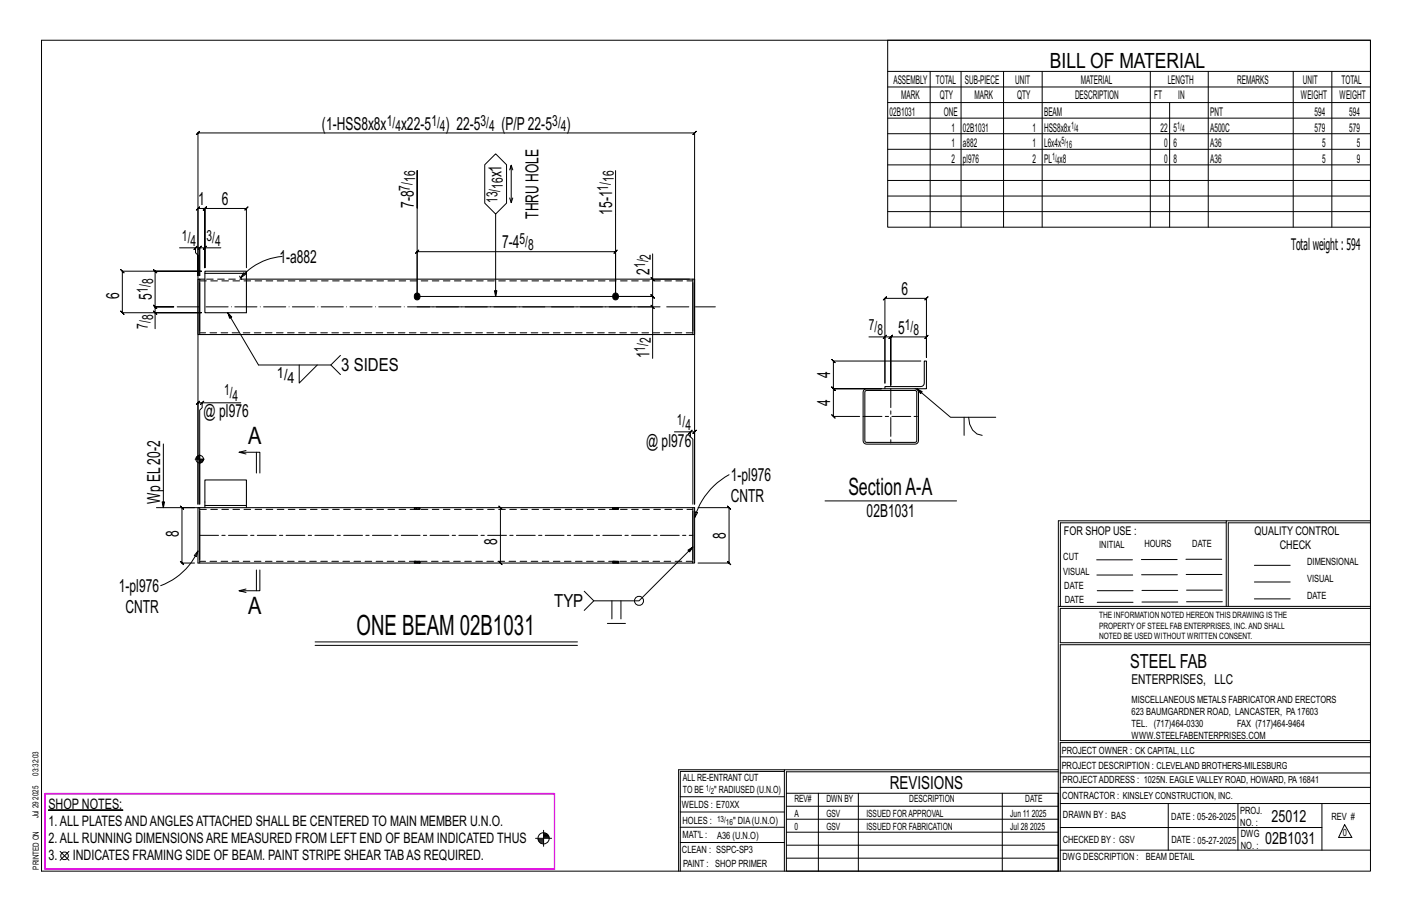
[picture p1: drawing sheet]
<svg xmlns="http://www.w3.org/2000/svg" width="432mm" height="279mm" viewBox="0 0 432 279" stroke-linecap="round" stroke-linejoin="round" font-family="sans-serif">
<path d="M127 89.8a.96 .96 0 0 1 1.4 .8 .96 .96 0 0 1-1.4 .8l-.3-.6zM187.6 89.8a.96 .96 0 0 1 1.5 .8 .96 .96 0 0 1-1.5 .8l-.2-.6zM14.8 247.6h22.8v.1h-22.8z" fill="#000" stroke="#000" stroke-width=".31"/>
<g fill="none" stroke="#000" stroke-width=".31">
<path d="M12.7 12.3h406.4v254h-406.4zM271.5 12.3h147.6v57.2h-147.6zM271.5 21.8h147.6M271.5 26.6h147.6M271.5 31.4h147.6M271.5 36.1h147.6M284.5 21.8v47.7M293.9 21.8v47.7M306.9 21.8v47.7M318.7 21.8v47.7M351.8 21.8v47.7M357.7 31.4v38.1"/>
<path d="M369.5 21.8v47.7M395.5 21.8v47.7M407.3 21.8v47.7M148.2 50.4l3.4-3.4 3.3 3.4v11.7l-3.3 3.3-3.4-3.3zM155.9 51.9l.4-1.4v11.4M156.3 50.5l.5 1.4M188.2 52.2v38.4M271.5 40.9h147.6M271.5 45.6h147.6M271.5 50.4h147.6M271.5 55.2h147.6M271.5 59.9h147.6"/>
<path d="M54.9 75.8h4.9v1.5l.7 .7v6.3v-20.6l-.5 .5 1-1-.5 .5h2.2l-.5 .5 1-1-.5 .5v18.1v-18.1l-.5 .5 1-1-.5 .5h12.7l-.5 .5 1-1-.5 .5v18.1M59.8 75.8h1.3l-.5 .5 1-1-.5 .5v8.5v-8.5l-.5 .5 1-1-.5 .5h1.6M60.3 75.3l-1 1zM62.7 75.8l.5-.5-1 1zM67.5 75.8h-4.8v6M86.3 78.4a18.7 18.7 0 0 0-12.7 6.5M127.6 63.6v-11.4v38.4M151.6 65.4v25.2l-.4-1.7h.7l-.3 1.7M155.9 60.5l.4 1.4 .5-1.4M199.6 77.6v7.7h11.2M271.5 64.7h147.6M46.9 95.1l1 1z"/>
<path d="M47.4 95.6v-1.8l.5 .5-1-1 .5 .5h5.7h-5.7l.5 .5-1-1 .5 .5v-10.9l.5 .5-1-1 .5 .5h14.2h-24.2l-.5-.5 1 1-.5-.5v12.7l-.5-.5 1 1-.5-.5h24.2h-14.2v4.9M69.7 95.6l.5 1.7 .7-.4-1.2-1.3 9.4 16h22.1l2.9-3M73.3 84.4l.3 .5M73.6 84.9l.3 .5M74.5 83.4l.6 .5-1.5 1zM127.6 93.8h72v15.8M127.6 90.6h72l-.5-.5 1 1-.5-.5v3.2M127.6 90.6v-13.7l-.5 .5 1-1-.5 .5h60.6l-.5 .5 1-1-.5 .5v13.7M199.1 93.3l1 1zM199.1 84.8l1 1zM199.6 85.3v5.3l-.5-.5 1 1-.5-.5h-11.4M91.5 111.6v5.5l5.5-5.5"/>
<path d="M101.2 111.6l2.9 2.9M265.7 103h4.9v14.1v-25.9l-.5 .5 1-1-.5 .5h12.7l-.5 .5 1-1-.5 .5v18.1v-6.3l.5-.5-1 1 .5-.5h-10.9l.5-.5-1 1 .5-.5v14.8v-14.8l.5-.5-1 1 .5-.5h-1.8M271.1 102.5l-1 1zM280.4 118.9l1.1 1.4 .5-.6-1.6-.8 10.3 8.7h13.8M281.6 110.4h-26.7l-.5-.5 1 1-.5-.5v8.4l-.5-.5 1 1-.5-.5h14.7h-14.7l-.5-.5 1 1-.5-.5v8.5l-.5-.5 1 1-.5-.5h8M50 135.7v19.5l-.4-1.8h.7l-.3 1.8M60 139.9v.5M60.2 139.6v.8M60.4 139.4v1M60.6 139.3v1.1M60.9 139.2v1.2M61.8 123.1l.5-.5-1 1z"/>
<path d="M61.8 123.1h-1.3l.5-.5-1 1 .5-.5v31v-113.5l-.5 .5 1-1-.5 .5h151.9l-.5 .5 1-1-.5 .5v113.5v-22.1l.5-.5-1 1 .5-.5h-1.3M73.6 123.1h-11.8v1.5l-.7 .8v28.7v-15.1M75.2 138.8l-2.1-.5h6.4v6.3M75.2 137.7l-2.1 .6M78.4 138.3v6.3M206.2 132h4.9v1.5l.8 .8v19.8M211.6 131.5l-1 1zM294.8 127.6v5.5M296.2 127.6a5 5 0 0 0 4.2 5.5M47.8 155.2h13.3M59.5 155.2h-3.8l-.5-.5 1 1-.5-.5v16.9l-.5-.5 1 1-.5-.5h3.8M59.7 140.4h2.8"/>
<path d="M61.3 140.4v1.1M61.5 140.4v1.1M61.7 140.4v.9M61.9 140.4v.8M62.1 140.4v.5M153 155.2l-.5-.5 1 1-.5-.5v16.9M212.6 156.5l.7 .2-.9 1.5zM213.5 155.2h9.5l-.5-.5 1 1-.5-.5v16.9l-.5-.5 1 1-.5-.5h-9.5M223 145.1a22 22 0 0 0-10.6 13.1M252.3 153.1h40.2M375 159.8h-50.7v25.6M375 159.2h-51.3l-.1 107.1"/>
<path d="M419.1 159.2h-44.1v26.2M419.1 159.8h-43.5v25.6M60.5 168.4l-.4 1.8-.7-.4zM60.5 168.4a20.3 20.3 0 0 1-11.4 10.6M78.4 174.2v6.4M79.5 174.2v6.4h-6.4l2.1 .5M152.5 171.6l1 1zM211.9 167.2l-1.5 1 .5 .5 1-1.5-16.5 16.5h-13.8l-2.9-3M335.4 171.1h10.9M335.4 175.8h11M349 171h11M349.1 175.7h11"/>
<path d="M362.7 171h10.9M362.7 175.6h11M383.6 172.8h11M383.6 177.9h11M75.2 180.1l-2.1 .5M96.4 196.2h80.2M96.4 197.3h80.2M181.6 183.7l-2.9 2.9M185.7 190.6h5.6M187.1 183.7v5.5M189.9 183.7v5.5M323.7 185.4h95.4"/>
<path d="M335.5 184.1h11M335.5 180.6h11M349.2 184h11M349.2 180.5h11M362.9 180.4h10.9M362.9 184h10.9M383.6 183.1h11M419.1 186h-94.9v10.5h94.9M419.1 197.1h-94.9v29.3h94.9v.6h-94.9v39.3M239.9 235.8h-31.9v30.5M239.9 235.3h-32.4v31M323.6 235.3h-83.7v31"/>
<path d="M323.6 235.9h-83.1v6.6M324.2 236.3h94.9M324.2 231.4h94.9M163.8 256.3h4.9M164.5 256.6h1.7M164.6 256.8h1.6M164.7 257.1h1.5M165 257.4h1.2M165.3 257.7h.9M166.2 256h1.7M166.2 253.8v4.9M166.2 254.8h1"/>
<path d="M166.2 255.1h1.3M166.2 255.4h1.5M166.2 255.7h1.7M208 252.9h31.9M208 257.5h31.9M208 243.6h31.9M208 248.2h31.9M240.5 242.5h83.1v23.8h-83.1zM240.5 258.4h83.1M240.5 254.4h83.1M240.5 250.4h83.1M240.5 246.5h83.1"/>
<path d="M250.3 242.5v23.8M262.5 242.5v23.8M306.5 242.5v23.8M324.2 253h80.1M324.2 245.6h94.9M324.2 259.9h94.9M324.2 240.7h94.9M357.3 245.6v14.3M378.6 245.6v14.3M404.3 245.6v14.3M411.2 252.1l2.2 3.9h-4zM18.4 260.3l2.7 2.7"/>
<path d="M21.1 260.3l-2.7 2.7M240.5 262.3h83.1"/>
<circle cx="61.1" cy="140.4" r="1.16"/>
<circle cx="195.4" cy="183.7" r="1.38"/>
<circle cx="166.2" cy="256.3" r="1.71"/>
<circle cx="19.7" cy="261.6" r="1.17"/>
</g>
<path d="M13.8 242.6h155.8v23.1h-155.8z" fill="none" stroke="#f0f" stroke-width=".5"/>
<g fill="none" stroke="#000" stroke-width=".32">
<path d="M61.1 85.3v17h-.6v-17h2.2M61.1 86.4v14.8M62.7 82.9h12.7v.7h-12.7zM62.7 83.6v12h12.7v-12M75.4 85.3h137v17h-.5M211.9 85.3v17h-150.8M211.9 86.4v14.8M264.3 119.1l.7-.3h14.8a1.06 1.06 0 0 1 1.1 1.1v14.8a1.06 1.06 0 0 1-1.1 1.1h-14.8a1.06 1.06 0 0 1-1.1-1.1v-14.8zM264.6 119.5l.4-.1 15.2 .1 .1 .4-.1 15.2-.4 .1-15.2-.1-.1-.4zM270.6 118.8v-.6h11a1.06 1.06 0 0 0 1.1-1.1v-6.7h.6v8.4h-3.5M61.1 155.2v16.9M62.7 155.2v-.7h12.7v.7"/>
<path d="M62.7 154.5v-7.8h12.7v7.8M211.9 155.2v16.9h-151.4v-16.9h151.9v16.9h-.5M211.9 156.2v14.9"/>
</g>
<g fill="none" stroke="#000" stroke-width=".31" stroke-dasharray="2 1.4">
<path d="M61.1 85.9h150.8M75.4 85.3h-12.7M211.9 101.7h-150.8M61.1 155.7h150.8M126.7 155.2l.1 .5zM126.8 155.2h.2M127.2 155.2h-.2v.5h-.2M127.2 155.7h.4v-.5h-.4v.5h-.2M127.6 155.2h.3v.5h-.3M127.9 155.2h.3v.5h-.3M128.2 155.2h.2v.5h-.2M128.4 155.2v.5"/>
<path d="M187.4 155.2l.1 .5zM187.5 155.2h.1M187.9 155.2h-.3v.5h-.1M187.9 155.7h.3v-.5h-.3v.5h-.3M188.2 155.2h.4v.5h-.4M188.6 155.2h.3v.5h-.3M188.9 155.2h.1v.5h-.1M189 155.2v.5M126.8 172.1v-.5M127 172.1h-.2v-.5h.2M127.2 172.1h-.2v-.5h.2M127.6 172.1h-.4v-.5h.4"/>
<path d="M127.9 172.1h.3v-.5h.2M127.9 171.6h-.3v.5h.3v-.5h.3M128.4 171.6v.5zM128.4 172.1h-.2M187.5 172.1v-.5M187.6 172.1h-.1v-.5h.1M187.9 172.1h-.3v-.5h.3M188.2 172.1h-.3v-.5h.3M188.6 172.1h.3v-.5h.1M188.6 171.6h-.4v.5h.4v-.5h.3M189 171.6l.1 .5zM189 172.1h-.1"/>
<path d="M211.9 171.6h-150.8"/>
</g>
<path d="M54.2 93.8h164.6" fill="none" stroke="#000" stroke-width=".31" stroke-dasharray="6.8 1 0 1"/>
<path d="M272.4 118.8v17M263.9 127.3h17M61.1 163.7h150.8" fill="none" stroke="#000" stroke-width=".31" stroke-dasharray="5.8 1 1 1"/>
<text font-size="8.6" x="109.1" y="194.3">ONE BEAM 02B1031</text>
<g font-size="7.3">
<text x="75.9" y="135.8">A</text>
<text x="259.4" y="151.4">SectionA-A</text>
<text x="75.9" y="187.8">A</text>
</g>
<text font-size="6.4" x="321.1" y="20.7">BILL OF MATERIAL</text>
<text font-size="5.9" x="345.6" y="204.1">STEEL FAB</text>
<g font-size="5.5">
<text x="98.5" y="39.6">(1-HSS8x8x</text>
<text x="122.7" y="39.6">x22-5</text>
<text x="136.3" y="39.6">) 22-5</text>
<text x="153.3" y="39.6">(P/P22-5</text>
<text x="173.3" y="39.6">)</text>
<text x="153.3" y="54.3" transform="rotate(-90 153.3 54.3)">x1</text>
<text x="60.6" y="62.7">1</text>
<text x="67.9" y="62.7">6</text>
<text x="126.6" y="63.6" transform="rotate(-90 126.6 63.6)">7-8</text>
<text x="187.3" y="65.6" transform="rotate(-90 187.3 65.6)">15-1</text>
<text x="164.7" y="66.9" transform="rotate(-90 164.7 66.9)">THRU HOLE</text>
<text x="153.5" y="75.9">7-4</text>
<text x="85.4" y="80.3">1-a882</text>
<text x="198.6" y="84" transform="rotate(-90 198.6 84)">2</text>
<text x="36.4" y="91.5" transform="rotate(-90 36.4 91.5)">6</text>
<text x="46.4" y="91.6" transform="rotate(-90 46.4 91.6)">5</text>
<text x="275.7" y="90.2">6</text>
<text x="274.7" y="102">5</text>
<text x="104.4" y="113.3">3 SIDES</text>
<text x="198.6" y="109.6" transform="rotate(-90 198.6 109.6)">1</text>
<text x="253.9" y="115.6" transform="rotate(-90 253.9 115.6)">4</text>
<text x="253.9" y="124.1" transform="rotate(-90 253.9 124.1)">4</text>
<text x="62.3" y="127.6">@ pl976</text>
<text x="197.6" y="136.6">@ pl976</text>
<text x="223.5" y="147">1-pl976</text>
<text x="49" y="154.1" transform="rotate(-90 49 154.1)">Wp EL20-2</text>
<text x="223.5" y="153.6">CNTR</text>
<text x="265" y="158.1">02B1031</text>
<text x="54.7" y="164.2" transform="rotate(-90 54.7 164.2)">8</text>
<text x="152" y="166.7" transform="rotate(-90 152 166.7)">8</text>
<text x="222" y="164.7" transform="rotate(-90 222 164.7)">8</text>
<text x="36.3" y="181">1-pl976</text>
<text x="169.4" y="185.4">TYP</text>
<text x="38.4" y="187.5">CNTR</text>
<text x="272.2" y="241.1">REVISIONS</text>
</g>
<g font-size="5.1">
<text x="388.9" y="251.3">25012</text>
<text x="386.9" y="258.1">02B1031</text>
</g>
<text font-size="4.9" x="394.8" y="76.4">Totalweight : 594</text>
<g font-size="4.7">
<text x="118.3" y="38.4">1/</text>
<text x="120.9" y="40.1">4</text>
<text x="131.9" y="38.4">1/</text>
<text x="134.5" y="40.1">4</text>
<text x="146.9" y="38.4">3/</text>
<text x="149.5" y="40.1">4</text>
<text x="168.9" y="38.4">3/</text>
<text x="171.5" y="40.1">4</text>
<text x="125.3" y="58.3" transform="rotate(-90 125.3 58.3)">7/</text>
<text x="127" y="55.6" transform="rotate(-90 127 55.6)">16</text>
<text x="153.8" y="57.7" transform="rotate(-90 153.8 57.7)">16</text>
<text x="186" y="58.3" transform="rotate(-90 186 58.3)">1/</text>
<text x="187.7" y="55.6" transform="rotate(-90 187.7 55.6)">16</text>
<text x="152.1" y="62.1" transform="rotate(-90 152.1 62.1)">13/</text>
<text x="55.7" y="73.5">1/</text>
<text x="58.3" y="75.2">4</text>
<text x="63.2" y="73.5">3/</text>
<text x="65.8" y="75.2">4</text>
<text x="158.9" y="74.7">5/</text>
<text x="161.5" y="76.4">8</text>
<text x="197.3" y="82" transform="rotate(-90 197.3 82)">1/</text>
<text x="199" y="79.4" transform="rotate(-90 199 79.4)">2</text>
<text x="45.2" y="89.5" transform="rotate(-90 45.2 89.5)">1/</text>
<text x="46.9" y="86.9" transform="rotate(-90 46.9 86.9)">8</text>
<text x="45.2" y="100.5" transform="rotate(-90 45.2 100.5)">7/</text>
<text x="46.9" y="97.9" transform="rotate(-90 46.9 97.9)">8</text>
<text x="265.7" y="100.8">7/</text>
<text x="276.7" y="100.8">1/</text>
<text x="197.3" y="107.5" transform="rotate(-90 197.3 107.5)">1/</text>
<text x="199" y="104.9" transform="rotate(-90 199 104.9)">2</text>
<text x="268.3" y="102.4">8</text>
<text x="279.3" y="102.4">8</text>
<text x="84.7" y="115.4">1/</text>
<text x="87.9" y="117.1">4</text>
<text x="68.5" y="120.9">1/</text>
<text x="71.1" y="122.6">4</text>
<text x="207" y="129.8">1/</text>
<text x="209.6" y="131.4">4</text>
</g>
<g font-size="4.4">
<text x="14.8" y="247.3">SHOP NOTES:</text>
<text x="14.8" y="257.8">2.ALL RUNNING DIMENSIONSARE MEASURED FROM LEFT END OF BEAM INDICATED THUS</text>
<text x="14.8" y="252.6">1.ALL PLATESANDANGLESATTACHED SHALL BE CENTERED TO MAIN MEMBER U.N.O.</text>
<text x="14.8" y="263">3.</text>
<text x="22.3" y="263">INDICATES FRAMING SIDE OF BEAM. PAINT STRIPE SHEAR TABAS REQUIRED.</text>
</g>
<text font-size="4.2" x="346" y="209.1">ENTERPRISES, LLC</text>
<g font-size="3.7">
<text x="273.2" y="25.6">ASSEMBLY</text>
<text x="286.2" y="25.6">TOTAL</text>
<text x="295.1" y="25.6">SUB-PIECE</text>
<text x="310.4" y="25.6">UNIT</text>
<text x="330.5" y="25.6">MATERIAL</text>
<text x="357.1" y="25.6">LENGTH</text>
<text x="378.3" y="25.6">REMARKS</text>
<text x="398.4" y="25.6">UNIT</text>
<text x="410.2" y="25.6">TOTAL</text>
<text x="272.1" y="35.5">02B1031</text>
<text x="275.6" y="30.4">MARK</text>
<text x="287.4" y="30.4">QTY</text>
<text x="288.6" y="35.5">ONE</text>
<text x="298" y="30.4">MARK</text>
<text x="311" y="30.4">QTY</text>
<text x="319.3" y="35.5">BEAM</text>
<text x="328.7" y="30.4">DESCRIPTION</text>
<text x="353" y="30.4">FT</text>
<text x="360.3" y="30.4">IN</text>
<text x="370.1" y="35.5">PNT</text>
<text x="397.8" y="30.4">WEIGHT</text>
<text x="402" y="35.5">594</text>
<text x="409.6" y="30.4">WEIGHT</text>
<text x="412.6" y="35.5">594</text>
<text x="290.9" y="40.2">1</text>
<text x="294.5" y="40.2">02B1031</text>
<text x="315.8" y="40.2">1</text>
<text x="319.3" y="40.2">HSS8x8x</text>
<text x="354.9" y="40.2">22</text>
<text x="358.9" y="40.2">5</text>
<text x="370.1" y="40.2">A500C</text>
<text x="402" y="40.2">579</text>
<text x="412.6" y="40.2">579</text>
<text x="290.9" y="45">1</text>
<text x="294.5" y="45">a882</text>
<text x="315.8" y="45">1</text>
<text x="319.3" y="45">L6x4x</text>
<text x="356" y="45">0</text>
<text x="358.9" y="45">6</text>
<text x="370.1" y="45">A36</text>
<text x="404.3" y="45">5</text>
<text x="415" y="45">5</text>
<text x="290.9" y="49.7">2</text>
<text x="294.5" y="49.7">pl976</text>
<text x="315.8" y="49.7">2</text>
<text x="319.3" y="49.7">PL x8</text>
<text x="356" y="49.7">0</text>
<text x="358.9" y="49.7">8</text>
<text x="370.1" y="49.7">A36</text>
<text x="404.3" y="49.7">5</text>
<text x="415" y="49.7">9</text>
<text x="325.3" y="163.4">FOR SHOP USE :</text>
<text x="383.7" y="163.4">QUALITY CONTROL</text>
<text x="391.4" y="167.8">CHECK</text>
</g>
<g font-size="3.1">
<text x="327.5" y="39.4">1/</text>
<text x="328.9" y="40.5">4</text>
<text x="360" y="39.4">1/</text>
<text x="361.4" y="40.5">4</text>
<text x="324.6" y="44.1">5/</text>
<text x="326" y="45.3">16</text>
<text x="321.7" y="48.9">1/</text>
<text x="323.1" y="50">4</text>
<text x="336.2" y="167.4">INITIAL</text>
<text x="350" y="167.1">HOURS</text>
<text x="364.6" y="167.2">DATE</text>
<text x="325.2" y="171.3">CUT</text>
<text x="399.8" y="172.8">DIMENSIONAL</text>
<text x="325.1" y="175.8">VISUAL</text>
<text x="399.8" y="177.9">VISUAL</text>
<text x="325.5" y="180">DATE</text>
<text x="325.7" y="184.4">DATE</text>
<text x="399.8" y="183.1">DATE</text>
<text x="346" y="215">MISCELLANEOUS METALS FABRICATORAND ERECTORS</text>
<text x="346" y="218.6">623 BAUMGARDNER ROAD, LANCASTER, PA17603</text>
<text x="346" y="225.8">WWW.STEELFABENTERPRISES.COM</text>
<text x="346" y="222.2">TEL. (717)464-0330</text>
<text x="378.3" y="222.2">FAX (717)464-9464</text>
<text x="324.7" y="230.5">PROJECT OWNER : CK CAPITAL, LLC</text>
<text x="208.8" y="238.8">ALL RE-ENTRANT CUT</text>
<text x="324.7" y="235.1">PROJECT DESCRIPTION : CLEVELAND BROTHERS-MILESBURG</text>
<text x="324.9" y="239.5">PROJECTADDRESS : 1025N. EAGLE VALLEY ROAD, HOWARD, PA16841</text>
<text x="208.8" y="242.5">TO BE</text>
<text x="218.4" y="242.5">&quot; RADIUSED (U.N.O)</text>
<text x="242.9" y="245.3">REV#</text>
<text x="252.7" y="245.3">DWN BY</text>
<text x="278.1" y="245.3">DESCRIPTION</text>
<text x="313.5" y="245.3">DATE</text>
<text x="324.9" y="244.2">CONTRACTOR : KINSLEY CONSTRUCTION, INC.</text>
<text x="208.5" y="247">WELDS : E70XX</text>
<text x="208.7" y="251.7">HOLES :</text>
<text x="224.2" y="251.8">&quot; DIA(U.N.O)</text>
<text x="242.9" y="249.9">A</text>
<text x="252.7" y="249.9">GSV</text>
<text x="264.9" y="249.9">ISSUED FORAPPROVAL</text>
<text x="309" y="249.9">Jun 11</text>
<text x="315.5" y="249.9">2025</text>
<text x="325.1" y="250">DRAWN BY : BAS</text>
<text x="358.2" y="250.5">DATE : 05-26-2025</text>
<text x="379.3" y="248.9">PROJ.</text>
<text x="407.2" y="250.5">REV #</text>
<text x="208.7" y="256.3">MAT'L :</text>
<text x="219.3" y="256.4">A36 (U.N.O)</text>
<text x="242.9" y="253.8">0</text>
<text x="252.7" y="253.8">GSV</text>
<text x="264.9" y="253.8">ISSUED FOR FABRICATION</text>
<text x="309" y="253.8">Jul 28</text>
<text x="315" y="253.8">2025</text>
<text x="325" y="257.6">CHECKED BY : GSV</text>
<text x="358.3" y="257.7">DATE : 05-27-2025</text>
<text x="379.3" y="252.5">NO. :</text>
<text x="379.5" y="255.9">DWG</text>
<text x="410.6" y="255.5">0</text>
<text x="208.6" y="260.7">CLEAN : SSPC-SP3</text>
<text x="324.9" y="262.9">DWG DESCRIPTION :</text>
<text x="350.4" y="263">BEAM DETAIL</text>
<text x="379.5" y="259.5">NO. :</text>
<text x="208.9" y="265">PAINT : SHOP PRIMER</text>
</g>
<g font-size="2.7">
<text x="336.1" y="189">THE INFORMATION NOTED HEREON THIS DRAWING IS THE</text>
<text x="336.1" y="195.4">NOTED BE USED WITHOUT WRITTEN CONSENT.</text>
<text x="336.1" y="192.2">PROPERTY OF STEEL FAB ENTERPRISES, INC.AND SHALL</text>
</g>
<g font-size="2.6">
<text x="215.9" y="241.8">1/</text>
<text x="217.4" y="242.7">2</text>
<text x="219.3" y="251.1">13/</text>
<text x="222" y="252.1">16</text>
</g>
<g font-size="2.5">
<text x="11.7" y="237.1" transform="rotate(-90 11.7 237.1)">03:32:03</text>
<text x="11.8" y="244.4" transform="rotate(-90 11.8 244.4)">2025</text>
<text x="11.8" y="250.1" transform="rotate(-90 11.8 250.1)">Jul 29</text>
<text x="11.9" y="265.8" transform="rotate(-90 11.9 265.8)">PRINTED ON</text>
</g>
</svg>
